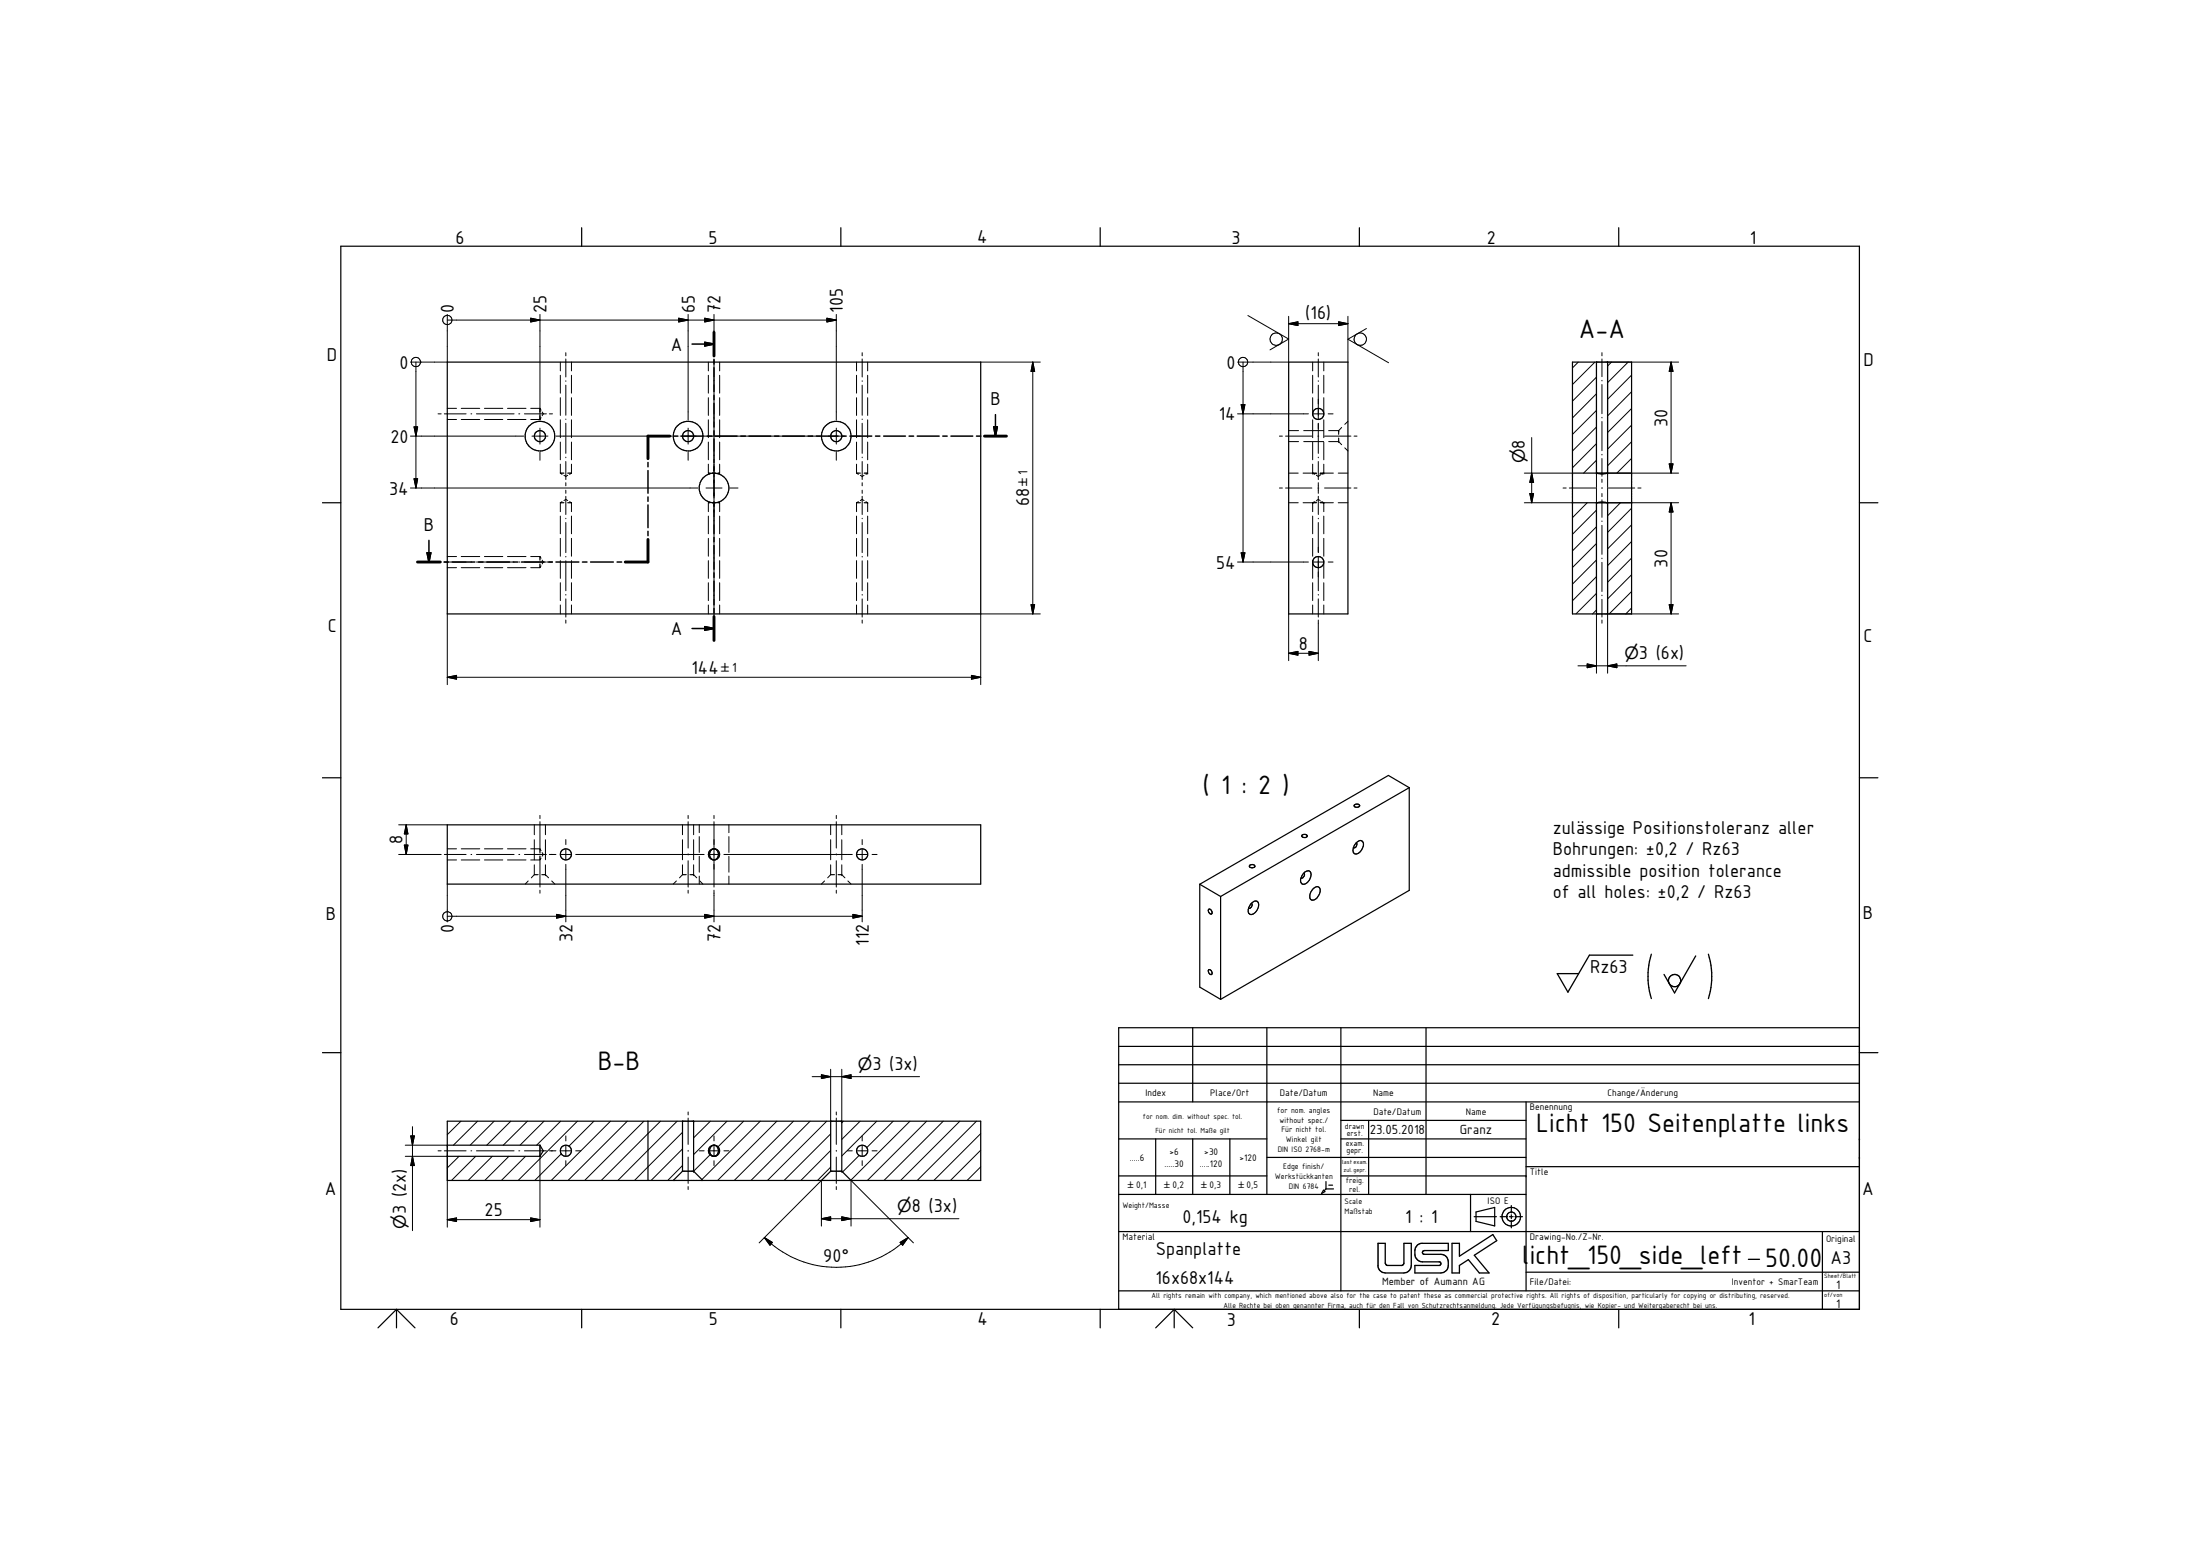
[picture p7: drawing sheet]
<svg xmlns="http://www.w3.org/2000/svg" width="594mm" height="420mm" viewBox="0 0 594 420" stroke-linecap="round" stroke-linejoin="round" font-family="sans-serif">
<g fill="none" stroke="#000" stroke-width=".33">
<path d="M92 66.5h410.1v287.1h-410.1zM157.1 61.5v5M227.1 61.5v5M297.1 61.5v5M367.1 61.5v5M437.1 61.5v5M120.8 97.8h144v68h-144zM348 97.8h16v68h-16zM424.6 97.8h16v68h-16zM431.1 97.8v30l1.2 .2 1.8-.2v-30M87 135.8h5M424.6 135.8h16"/>
<path d="M424.6 127.8h16M431.1 135.8v30M431.2 135.8l1.1-.2 1.7 .2M434.1 135.8v30M502.1 135.8h5M87 210h5M365.7 217.4a.87 .87 0 0 1 1.5 .2 .82 .82 0 0 1-.8 .4 .82 .82 0 0 1-.7-.6zM380.5 212.7v27.7l-50.9 29.5M380.5 212.7l-5.6-3.3-50.9 29.4M380.5 212.7l-50.9 29.4M502.1 210h5M120.8 222.7h144v16h-144z"/>
<path d="M192.3 229.3a1.47 1.47 0 0 1 1.7 .9 1.47 1.47 0 0 1-.7 1.8l-.2 .2M192.3 229.3a1.47 1.47 0 0 0-1 1.6 1.47 1.47 0 0 0 1.3 1.3M192.3 229.3a1.66 1.66 0 0 0 .1 2.8M192.5 229.2a1.49 1.49 0 0 1 1.8 1.2 1.49 1.49 0 0 1-1.2 1.8M192.5 232.2h.3M192.6 232.2h.2M193.1 232.2h-.3M324 238.8v27.7l5.6 3.4M324 238.8l5.6 3.3M337.6 233.6a.76 .76 0 0 1 .8-.2 .76 .76 0 0 1 .4 .7 .83 .83 0 0 1-1.4-.3zM351.6 225.5a.81 .81 0 0 1 1.4 .4 .83 .83 0 0 1-1.5-.3zM352 235.8l.2 .7-.4 .5-.5 .1"/>
<path d="M352.3 235.5l.6-.3a.85 .85 0 0 1 1.1 .9 2.42 2.42 0 0 1-2.3 2.6 1.98 1.98 0 0 1 .4-3zM354.6 240a1.03 1.03 0 0 1 1.8-.1 2.59 2.59 0 0 1-2.2 3.1 1.64 1.64 0 0 1 0-2.5zM366.2 227.6a.81 .81 0 0 1 .1 .9 .81 .81 0 0 1-.8 .4M366.3 227.6a1.05 1.05 0 0 1 1.4-.5 1.05 1.05 0 0 1 .4 1.5 2.32 2.32 0 0 1-2.2 2 1.91 1.91 0 0 1 0-2.5zM326.3 245.6a.7 .7 0 0 1 .9 .3 .7 .7 0 0 1-.2 .9 .95 .95 0 0 1-.7-1.2zM329.6 242.1v27.8M337.7 244.1a1.4 1.4 0 0 1 1.9-.7 2.42 2.42 0 0 1-2 3.5 1.38 1.38 0 0 1-.4-1.9zM337.9 243.9a.84 .84 0 0 1 .1 .9 .84 .84 0 0 1-.8 .5M322.1 277.5v20M326.3 261.9a.73 .73 0 0 1 .9 .4 .73 .73 0 0 1-.2 .9 .98 .98 0 0 1-.7-1.3zM342.1 277.5v45M362.1 277.5v71.1"/>
<path d="M385.1 277.5v45M502.1 277.5h-200v76.1M87 284.2h5M302 282.6h200.1M302 287.5h200.1M302.1 292.5h200M302.1 297.5h200M412.1 297.5v51.1M502.1 284.2h5M120.8 302.7h144v16.1h-144zM120.8 309.2h25M120.8 312.2h25"/>
<path d="M145.8 309.2l.9 1.6-.9 1.4M145.8 309.2v3M175 302.7v16.1M184.3 316.3l-2.5 2.5M184.3 302.7v13.6M184.3 316.3h3M187.3 302.7v13.6M187.3 316.3l2.5 2.5M192.3 309.4a1.47 1.47 0 0 1 1.6 .8 1.47 1.47 0 0 1-.4 1.7 1.37 1.37 0 0 1-1.8-.3 1.37 1.37 0 0 1 .2-1.9zM192.5 309.3a1.49 1.49 0 0 1 1.8 1.8 1.49 1.49 0 0 1-2.4 .8 1.49 1.49 0 0 1 .4-2.5M224.3 316.3l-2.5 2.5M224.3 302.7v13.6"/>
<path d="M224.3 316.3h3M227.3 302.7v13.6M227.3 316.3l2.5 2.5M302.1 307.5h40M302.1 317.5h40M312.1 307.5v15M322.1 307.5v15M332.1 307.5v15M342.1 312.5h70M358.1 319.1v1.9M362.1 307.5h50M362.1 302.5h50"/>
<path d="M362.1 317.5h50M369.6 302.5v20M412.1 315h90M302.1 332.6h200M302.1 322.5h110M357.4 321.4l.4 .4-.9 .5zM358.1 321h2M358.1 321l-.5 .5M358.8 320h1M397.1 322.5v10.1M398.1 328.5h6M398.6 327.3l5-1.3v5l-5-1.2z"/>
<path d="M405.1 328.5h2M407.6 328.5h1M408.1 325.5v2M408.1 328v1M408.1 329.6v1.9M409.1 328.5h2M492.1 332.6v21M107.1 353.6l5 5M107.1 353.6l-5 5M107.1 353.6v5M157.1 353.6v5M227.1 353.6v5"/>
<path d="M297.1 353.6v5M302.1 348.6h200M317.1 353.6l5 5M317.1 353.6l-5 5M317.1 353.6v5M367.1 353.6v5M412.1 343.5h90M437.1 353.6v5"/>
<circle cx="145.8" cy="117.8" r="1.51"/>
<circle cx="145.8" cy="117.8" r="4"/>
<circle cx="185.8" cy="117.8" r="4"/>
<circle cx="185.8" cy="117.8" r="1.52"/>
<circle cx="225.8" cy="117.8" r="1.5"/>
<circle cx="225.8" cy="117.8" r="4"/>
<circle cx="356" cy="111.8" r="1.51"/>
<circle cx="192.8" cy="131.8" r="4"/>
<circle cx="356" cy="151.8" r="1.51"/>
<circle cx="152.8" cy="230.7" r="1.5"/>
<circle cx="232.8" cy="230.7" r="1.5"/>
<circle cx="152.8" cy="310.7" r="1.49"/>
<circle cx="232.8" cy="310.7" r="1.51"/>
<circle cx="408.1" cy="328.5" r="2.5"/>
<circle cx="408.1" cy="328.5" r="1.25"/>
</g>
<g fill="none" stroke="#000" stroke-width=".27">
<path d="M112.3 97.8v34M120.8 84.9v12.9h-10M120.8 86.4h105M143.3 85.9l2.5 .5-2.5 .5zM145.8 84.9v28.5M151.3 97.8v2.3M152.8 95.2v.9M152.8 96.9v4.9M154.3 97.8v2.3M183.3 85.9l2.5 .5-2.5 .5zM185.8 84.9v28.5M190.3 85.9l2.5 .5-2.5 .5z"/>
<path d="M191.3 97.8v2.3M192.8 84.9v11.2M192.8 96.9v4.8M194.3 97.8v2.3M223.3 85.9l2.5 .5-2.5 .5zM225.8 84.9v28.5M231.3 97.8v2.3M232.8 95.2v.9M232.8 96.9v4.9M234.3 97.8v2.3M264.8 97.8h16.1M278.9 97.8l.5 2.5h-1z"/>
<path d="M278.9 97.8v68M335.7 97.8v54M337 85.2l11 6.4-5.1 2.9M348 87.4l2.5-.5v1zM348 85.4v12.4h-13.8M348 87.4h16M354.5 97.8v2.3M356 95.2v.9M356 96.9v4.9M357.5 97.8v2.3M361.5 86.9l2.5 .5-2.5 .5zM364 85.4v12.4"/>
<path d="M369 88.7l-5 2.9 11 6.3M426.2 97.8l-1.6 1.5M430.7 97.8l-6.1 6M431.1 97.8v33.8M432.6 95.2v.9M432.6 96.9v4.8M435.2 97.8l-1.1 1M439.7 97.8l-5.6 5.5M451.3 97.8l.5 2.5h-1.1zM451.3 97.8v30M453.3 97.8h-19.2v33.8M110.8 117.8h30.7"/>
<path d="M111.8 115.3h1l-.5 2.5zM118.3 111.7h.8M120 111.7h5.9M120.8 110.3h2.5M120.8 113.3h2.5M124.6 110.3h4.9M124.6 113.3h4.9M127.2 111.7h.2M128.7 111.7h10.1M130.8 110.3h5M130.8 113.3h5M137 110.3h5"/>
<path d="M137 113.3h5M140.1 111.7h.2M141.6 111.7h5.9M143.3 110.3h2.5l.3 .5M143.6 117.8h4.4M145.8 115.6v4.3M146.1 112.8l-.3 .5h-2.5M146.4 111.2l.3 .5-.3 .6M148.3 111.7h.9M150.1 117.8h2.6M151.3 101.3v4.9M151.3 107.4v4.8"/>
<path d="M151.3 113.4v4.8M151.3 119.4v4.8M152.8 102.8v.2M152.8 104v8.1M152.8 113.1v.2M152.8 114.3v8.1M152.9 117.8h28.6M154.3 101.3v4.9M154.3 107.4v4.8M154.3 113.4v4.8M154.3 119.4v4.8M183.7 117.8h4.3"/>
<path d="M185.8 115.6v4.3M190.1 117.8h2.6M191.3 101.3v4.9M191.3 107.4v4.8M191.3 113.4v4.8M191.3 119.4v4.8M192.8 102.7v.2M192.8 103.9v7.9M192.8 112.8v.1M192.8 113.9v8M192.9 117.8h28.6M194.3 101.3v4.9"/>
<path d="M194.3 107.4v4.8M194.3 113.4v4.8M194.3 119.4v4.8M223.6 117.8h4.4M225.8 115.6v4.3M230.1 117.8h2.2M231.3 101.3v4.9M231.3 107.4v4.8M231.3 113.4v4.8M231.3 119.4v4.8M232.8 102.8v.2M232.8 104v8.1"/>
<path d="M232.8 113.1v.2M232.8 114.3v8.1M234.3 101.3v4.9M234.3 107.4v4.8M234.3 113.4v4.8M234.3 119.4v4.8M334.2 111.7h19.1M335.2 109.3h1l-.5 2.4zM345.5 117.8h.8M347.1 117.8h7.2M348 119.2h2.7M348 116.3h2.7"/>
<path d="M352 119.2h5.4M352 116.3h5.4M354.5 101.3v4.9M354.5 107.4v4.8M354.5 113.4v4.8M354.5 119.4v4.8M354.6 111.7h2.7M355.9 117.8h.2M356 102.8v.2M356 104v9.3M356 114.3v8.1M357.5 101.3v4.9"/>
<path d="M357.5 107.4v4.8M357.5 113.4v4.8M357.5 119.4v4.8M357.7 117.8h7.1M358.7 111.7h1.3M358.8 119.2h2.7M358.8 116.3h2.7M361.5 119.2h.1M361.5 116.3h.1M361.5 116.3v1M361.5 118.3v.9M361.5 119.2l.8 .9"/>
<path d="M362.3 115.4l-.8 .9M364 113.8l-.9 .8M365.6 117.8h.8M413.6 118.1v17.7M431.1 101.8l-6.5 6.5M431.1 119.8l-6.5 6.5M431.1 115.3l-6.5 6.5M431.1 110.8l-6.5 6.5M431.1 106.3l-6.5 6.5M432.6 102.7v.2M432.6 103.8v7.9M432.6 112.7v.1"/>
<path d="M432.6 113.8v7.9M440.6 119.3l-6.5 6.5M440.6 114.8l-6.5 6.5M440.6 110.3l-6.5 6.5M440.6 105.8l-6.5 6.5M440.6 101.3l-6.5 6.5M110.8 131.8h77.7M111.8 129.3h1l-.5 2.5zM145.8 122.1v2.2M151.3 135.8h1M151.3 125.3v2.5M151.3 135.8v2.4"/>
<path d="M151.3 139.4v4.7M151.3 127.8h1M151.3 127.8l.5 .3M151.8 135.5l-.5 .3M152.3 135.2l.5-.3 .5 .3M152.3 128.3l.5 .3 .5-.3M152.8 123.4v.2M152.8 124.6v4.9M152.8 130.3v.9M152.8 132.4v.8M152.8 134v4.9M152.8 139.9v.2"/>
<path d="M153.3 135.8h1M153.3 127.8h1M153.8 135.5l.5 .3M154.3 125.3v2.5M154.3 135.8v2.4M154.3 139.4v4.7M154.3 127.8l-.5 .3M185.8 122.1v2.2M190.6 131.8h4.4M191.3 135.8h.5M191.3 125.3v2.5M191.3 135.8v2.4"/>
<path d="M191.3 139.4v4.7M191.3 127.8h.5M191.3 127.8h.1M191.4 135.7l-.1 .1M191.5 127.9l.1 .1M191.6 135.6h-.1M192.3 135.8h1M192.3 127.8h1M192.8 122.8v.2M192.8 124v4.8M192.8 129.6v4.3M192.8 134.7v4.8"/>
<path d="M193.8 135.8h.5M193.8 127.8h.5M194 135.6h.1M194.1 127.9l-.1 .1M194.2 135.7l.1 .1M194.3 125.3v2.5M194.3 135.8v2.4M194.3 139.4v4.7M194.3 127.8h-.1M197.1 131.8h2.2M225.8 122.1v2.2M231.3 135.8h1"/>
<path d="M231.3 125.3v2.5M231.3 135.8v2.4M231.3 139.4v4.7M231.3 127.8h1M231.3 127.8l.5 .3M231.8 135.5l-.5 .3M232.3 135.2l.5-.3 .5 .3M232.3 128.3l.5 .3 .5-.3M232.8 123.4v.2M232.8 124.6v4.9M232.8 130.3v.9M232.8 132.4v.8"/>
<path d="M232.8 134v4.9M232.8 139.9v.2M233.3 135.8h1M233.3 127.8h1M233.8 135.5l.5 .3M234.3 135.8h.1M234.3 127.8h.1M234.3 125.3v2.5M234.3 135.8v2.4M234.3 139.4v4.7M234.3 127.8l-.5 .3M345.5 131.8h.8"/>
<path d="M347.1 131.8h7.2M348 135.8h2.6M348 127.8h2.6M351.9 135.8h3.6M351.9 127.8h3.6M354.5 135.8h.1M354.5 127.8h.1M354.5 125.3v2.5M354.5 135.8v2.4M354.5 139.4v4.7M354.5 127.8l.5 .3M354.6 127.8l.9 .1"/>
<path d="M355 135.5l-.5 .3M355.5 135.6l-.9 .2M355.5 135.2l.5-.3 .5 .3M355.5 128.3l.5 .3 .5-.3M355.9 131.8h.2M356 123.4v.2M356 124.6v4.9M356 130.3v1.3M356 131.9v1.3M356 134v4.9M356 139.9v.2M356.5 127.9h.1"/>
<path d="M356.5 135.8h3.6M356.5 127.8h3.6M356.5 135.6l.8 .2M357 135.5l.5 .3M357.4 127.8l-.9 .1M357.5 135.8h.1M357.5 127.8h.1M357.5 125.3v2.5M357.5 135.8v2.4M357.5 139.4v4.7M357.5 127.8l-.5 .3M357.7 131.8h7.1"/>
<path d="M361.4 135.8h2.6M361.4 127.8h2.6M363.1 120.9l.9 .9M365.6 131.8h.8M411.6 135.8h13M411.6 127.8h13M413.1 133.3h1l-.5 2.5zM413.6 127.8l.5 2.5h-1zM422.1 131.8h.8M423.8 131.8h7.1M428.6 135.8l-4 4M431.1 124.3l-3.5 3.5"/>
<path d="M431.1 137.7l-6.5 6.6M431.1 131.9v49.9M432.5 131.8h.3M432.6 122.7v.1M432.6 123.8v4.8M432.6 129.4v.9M432.6 133.3v.8M432.6 135v4.7M434.1 135.8h19.2M434.1 127.8h19.2M434.1 131.9v49.9M434.3 131.8h7.1"/>
<path d="M437.6 135.8l-3.5 3.5M440.6 123.8l-4 4M440.6 137.2l-6.5 6.6M442.3 131.8h.8M450.7 125.3h1.1l-.5 2.5zM451.3 135.8l.5 2.5h-1.1zM451.3 135.8v30M118.3 151.8h.8M120 151.8h5.9M120.8 150.3h2.5M120.8 153.3h2.5M124.6 150.3h4.9"/>
<path d="M124.6 153.3h4.9M127.2 151.8h.2M128.7 151.8h10.1M130.8 150.3h5M130.8 153.3h5M137 150.3h5M137 153.3h5M140.1 151.8h.2M141.6 151.8h5.9M143.3 150.3h2.5M143.3 153.3h2.5M145.8 150.3v1"/>
<path d="M145.8 152.3v1M145.8 150.3l.3 .4M146.1 152.8l-.3 .5M146.4 151.3l.3 .5-.3 .5M148.3 151.8h.9M151.3 145.4v4.8M151.3 151.4v4.8M151.3 157.4v4.8M152.8 141.1v8.1M152.8 150.2v.2M152.8 151.4v8.1M154.3 145.4v4.8"/>
<path d="M154.3 151.4v4.8M154.3 157.4v4.8M191.3 145.4v4.8M191.3 151.4v4.8M191.3 157.4v4.8M192.8 140.5v.2M192.8 141.7v7.9M192.8 150.6v.1M192.8 151.8v7.9M194.3 145.4v4.8M194.3 151.4v4.8M194.3 157.4v4.8"/>
<path d="M231.3 145.4v4.8M231.3 151.4v4.8M231.3 157.4v4.8M232.8 141.1v8.1M232.8 150.2v.2M232.8 151.4v8.1M234.3 145.4v4.8M234.3 151.4v4.8M234.3 157.4v4.8M334.2 151.8h19.1M335.2 149.3h1l-.5 2.5zM354.5 145.4v4.8"/>
<path d="M354.5 151.4v4.8M354.5 157.4v4.8M354.6 151.8h2.7M356 141.1v8.1M356 150.2v9.3M357.5 145.4v4.8M357.5 151.4v4.8M357.5 157.4v4.8M358.7 151.8h1.3M431.1 155.7l-6.5 6.5M431.1 151.2l-6.5 6.5M431.1 146.8l-6.5 6.4"/>
<path d="M431.1 142.2l-6.5 6.6M432.6 140.7v.1M432.6 141.9v7.8M432.6 150.7v.2M432.6 151.8v7.9M440.6 159.7l-6.1 6.1M440.6 155.2l-6.5 6.5M440.6 150.7l-6.5 6.5M440.6 146.2l-6.5 6.5M440.6 141.7l-6.5 6.5M120.8 165.8v19.1M151.3 163.4v2.4"/>
<path d="M152.8 160.5v.2M152.8 161.7v4.9M152.8 167.4v.9M154.3 163.4v2.4M191.3 163.4v2.4M192.8 160.7v.1M192.8 161.8v4.8M192.8 167.4v.9M194.3 163.4v2.4M231.3 163.4v2.4M232.8 160.5v.2M232.8 161.7v4.9"/>
<path d="M232.8 167.4v.9M234.3 163.4v2.4M278.4 163.3h1l-.5 2.5zM280.9 165.8h-16.1v19.1M348 176.4l2.5-.5v1zM348 176.4h8M348 165.8v12.6M353.5 175.9l2.5 .5-2.5 .5zM354.5 163.4v2.4M356 160.5v.2M356 161.7v4.9M356 167.4v11"/>
<path d="M357.5 163.4v2.4M426.1 179.8h29.2M428.6 179.3l2.5 .5-2.5 .5zM431.1 164.7l-1.1 1.1M431.1 160.2l-5.5 5.6M432.6 160.7v.2M432.6 161.8v4.8M432.6 167.4v.9M434.1 179.8l2.5-.5v1zM434.1 165.8h19.2M440.6 164.2l-1.6 1.6M450.7 163.3h1.1l-.5 2.5z"/>
<path d="M120.8 182.9l2.5-.5v1zM120.8 182.9h144M262.3 182.4l2.5 .5-2.5 .5zM107.7 230.7h11.4M107.7 222.7h13.1M109.2 228.2h1l-.5 2.5zM109.7 222.7l.5 2.5h-1zM109.7 222.7v8M120 230.7h5.9M120.8 229.2h2.5M120.8 232.2h2.5M120.8 238.7v10.2"/>
<path d="M124.6 229.2h4.9M124.6 232.2h4.9M127.2 230.7h.2M128.7 230.7h10.1M130.8 229.2h5M130.8 232.2h5M137 229.2h5M137 232.2h5M140.1 230.7h.2M141.6 230.7h5.9M142.6 237.9l-.8 .8M143.3 229.2h2.5"/>
<path d="M143.3 232.2h2.5M144.3 236.2h1M144.3 236.2l-.8 .8M144.3 222.7v2.7M144.3 226.7v5.5M144.3 233.5v2.7M145.8 220.2v.8M145.8 221.9v7.1M145.8 229.2v1M145.8 230.6v.3M145.8 231.2v1M145.8 232.4v7.1"/>
<path d="M145.8 229.2l.3 .5M146.1 231.7l-.3 .5M146.3 236.2h1M146.4 230.2l.3 .5-.3 .5M147.3 236.2h.1M147.3 236.2l.8 .8M147.3 222.7v2.7M147.3 226.7v5.5M147.3 233.5v2.7M148.3 230.7h1.8M149 237.9l.8 .8M151.5 230.7h2.6"/>
<path d="M152.8 226.7v1.4M152.8 229.4v2.6M152.8 233.4v15.5M155.5 230.7h30.2M182.6 237.9l-.8 .8M184.3 236.2h1M184.3 236.2l-.8 .8M184.3 222.7v2.7M184.3 226.7v5.5M184.3 233.5v2.7M185.8 220.2v.8M185.8 221.9v7.1"/>
<path d="M185.8 230.6v.3M185.8 232.4v7.1M185.9 230.7h4.2M186.3 236.2h1M187.3 236.2h.1M187.3 236.2l.8 .8M187.3 222.7v2.7M187.3 226.7v5.5M187.3 233.5v2.7M188.8 222.7v2.1M188.8 225.9v4.3M188.8 231.2v4.3"/>
<path d="M188.8 236.6v2.1M189 237.9l.8 .8M191.5 230.7h2.7M192.8 220.2v.8M192.8 221.9v7.1M192.8 229.4v2.6M192.8 232.4v7.1M195.5 230.7h30.2M196.8 222.7v2.1M196.8 225.9v4.3M196.8 231.2v4.3M196.8 236.6v2.1"/>
<path d="M222.7 237.9l-.9 .8M224.3 236.2h1M224.3 236.2l-.8 .8M224.3 222.7v2.7M224.3 226.7v5.5M224.3 233.5v2.7M225.8 220.2v.8M225.8 221.9v7.1M225.8 230.6v.3M225.8 232.4v7.1M225.9 230.7h4.2M226.3 236.2h1"/>
<path d="M227.3 236.2h.1M227.3 236.2l.9 .8M227.3 222.7v2.7M227.3 226.7v5.5M227.3 233.5v2.7M229 237.9l.8 .8M231.5 230.7h2.7M232.8 226.7v1.4M232.8 229.4v2.6M232.8 233.4v15.5M235.5 230.7h1.3M120.8 247.4h112"/>
<path d="M145.8 240.4v.8M150.3 246.9l2.5 .5-2.5 .5zM185.8 240.4v.8M190.3 246.9l2.5 .5-2.5 .5zM192.8 240.4v8.5M225.8 240.4v.8M230.3 246.9l2.5 .5-2.5 .5zM219.3 290.7h29M221.8 290.2l2.5 .5-2.5 .5zM224.3 288.7v14M227.3 290.7l2.5-.5v1zM227.3 288.7v14"/>
<path d="M109.4 312.2h11.4v19.2M109.4 309.2h11.4M110.9 306.7h1l-.5 2.5zM111.4 312.2l.5 2.5h-1zM111.4 304.2v28.1M118.3 310.8h.8M120 310.8h5.9M124 312.2l-3.2 3.2M124.5 302.7l-3.7 3.7M127.2 310.8h.2M128.4 312.2l-6.5 6.6M128.7 310.8h10.1"/>
<path d="M129 302.7l-6.6 6.5M132.9 312.2l-6.5 6.6M133.4 302.7l-6.4 6.5M137.4 312.2l-6.5 6.6M137.9 302.7l-6.4 6.5M140.1 310.8h.2M141.6 310.8h5.9M141.9 312.2l-6.5 6.6M142.4 302.7l-6.5 6.5M145.8 312.2v19.2M146.9 302.7l-6.5 6.5M148.3 310.8h1.8"/>
<path d="M151.4 302.7l-6.5 6.5M151.5 310.8h2.6M151.6 311.6l-7.2 7.2M152.8 306.7v1.4M152.8 309.4v2.7M152.8 313.4v1.3M155.5 310.8h1.3M155.9 302.7l-16 16.1M160.4 302.7l-6.8 6.8M164.9 302.7l-16 16.1M169.4 302.7l-16 16.1M173.9 302.7l-16 16.1"/>
<path d="M178.4 302.7l-16 16.1M182.9 302.7l-16.1 16.1M184.3 305.8l-13 13M184.3 314.7l-4 4.1M184.3 310.2l-8.5 8.6M185.8 300.3v.8M185.8 301.9v7.1M185.8 310.6v.3M185.8 312.4v7.2M187.3 302.7h.1M188.8 310.8h1.3M191.5 310.8h2.7"/>
<path d="M191.7 311.8l-4.4 4.5M191.8 302.7l-4.5 4.5M192.8 306.7v1.4M192.8 309.4v2.7M192.8 313.4v1.3M195.5 310.8h1.3M196.3 302.7l-9 9.1M200.8 302.7l-6.9 7M205.3 302.7l-15.8 15.8M209.8 302.7l-16 16.1M214.3 302.7l-16 16.1M218.8 302.7l-16 16.1"/>
<path d="M223.2 302.7l-16 16.1M224.3 306.2l-12.6 12.6M224.3 315.2l-3.6 3.6M224.3 310.7l-8 8.1M225.8 300.3v.8M225.8 301.9v7.1M225.8 310.6v.3M225.8 312.4v7.2M227.7 302.7l-.4 .5M228.8 310.8h1.3M231.5 310.8h2.7M232 312l-4.5 4.5"/>
<path d="M232.3 302.7l-5 5M232.8 306.7v1.4M232.8 309.4v2.7M232.8 313.4v1.3M235.5 310.8h1.3M236.8 302.7l-9.5 9.4M241.2 302.7l-7.2 7.2M245.7 302.7l-15.9 16M250.2 302.7l-16 16.1M254.7 302.7l-16 16.1M259.2 302.7l-16 16.1M263.7 302.7l-16 16.1"/>
<path d="M264.8 315.1l-3.7 3.7M264.8 310.6l-8.1 8.2M264.8 306.1l-12.6 12.7M120.8 329.3l2.5-.4v.9zM120.8 329.3h25M143.3 328.9l2.5 .4-2.5 .5zM185.8 320.4v.8M206.4 334.2l2.2 1.3-.7 .7zM206.4 334.2a27.4 27.4 0 0 0 38.8 0M221.8 329.1l2.5-.5v1zM221.8 331.1v-12.3l-16.8 16.8M221.8 329.1h37.1"/>
<path d="M225.8 320.4v.8M227.3 328.6l2.5 .5-2.5 .5zM229.8 331.1v-12.3l16.9 16.8M243.1 335.5l2.1-1.3-1.5 2z"/>
<circle cx="112.3" cy="97.8" r="1.26"/>
<circle cx="120.8" cy="86.4" r="1.25"/>
<circle cx="335.7" cy="97.8" r="1.27"/>
<circle cx="344.6" cy="91.6" r="1.68"/>
<circle cx="367.3" cy="91.6" r="1.67"/>
<circle cx="120.8" cy="247.4" r="1.26"/>
</g>
<g fill="#000">
<circle cx="424.6" cy="135.8" r=".16"/>
<circle cx="431.1" cy="135.8" r=".16"/>
<circle cx="431.1" cy="127.8" r=".16"/>
<circle cx="434.1" cy="135.8" r=".16"/>
<circle cx="434.1" cy="127.8" r=".16"/>
<circle cx="440.6" cy="135.8" r=".16"/>
<circle cx="187.3" cy="302.7" r=".16"/>
<circle cx="187.3" cy="316.3" r=".16"/>
<circle cx="227.3" cy="302.7" r=".16"/>
<circle cx="227.3" cy="316.3" r=".16"/>
<circle cx="412.1" cy="317.5" r=".16"/>
<circle cx="502.1" cy="307.5" r=".18"/>
<circle cx="502.1" cy="312.5" r=".18"/>
</g>
<g fill="none" stroke="#000" stroke-width=".41">
<path d="M186.9 92.9h5.9M190.3 92.4l2.5 .5-2.5 .5zM192.8 89.7v6.4M192.8 97.1v1.2M192.8 99.3v6.4M180.9 117.8h-5.9v6.1M181.9 117.8h1.2M184.1 117.8h5.9M191 117.8h1.2M192.8 106.8v1.1M192.8 108.9v6.4M192.8 116.3v1.2"/>
<path d="M192.8 118.5v6.4M193.1 117.8h5.9M200 117.8h1.3M202.2 117.8h5.9M209.1 117.8h1.2M211.3 117.8h5.9M218.2 117.8h1.2M220.5 117.8h5.8M227.3 117.8h1.2M229.5 117.8h5.9M236.4 117.8h1.2M238.6 117.8h5.9"/>
<path d="M245.5 117.8h1.2M247.7 117.8h5.9M254.6 117.8h1.2M256.8 117.8h5.9M263.7 117.8h1.2M265.8 117.8h6M268.3 115.3h1l-.5 2.5zM268.8 112v5.8M175 124.9v1.2M175 127.1v6.1M175 134.2v1.2M175 136.3v6.2"/>
<path d="M192.8 125.9v1.2M192.8 128.1v6.4M192.8 135.5v1.2M192.8 137.7v6.4M112.7 151.8h6.2M115.3 149.3h1l-.5 2.5zM115.8 145.9v5.9M119.9 151.8h1.2M122.1 151.8h6.1M129.3 151.8h1.1M131.5 151.8h6.1M138.6 151.8h1.2"/>
<path d="M140.8 151.8h6.1M147.9 151.8h1.3M150.1 151.8h6.2M157.3 151.8h1.2M159.5 151.8h6.1M166.6 151.8h1.3M175 145.7v6.1h-6.2M175 143.5v1.1M192.8 145.1v1.2M192.8 147.3v6.4M192.8 154.7v1.2M192.8 156.9v6.4"/>
<path d="M186.9 169.7h5.9M190.3 169.2l2.5 .5-2.5 .5zM192.8 164.3v1.2M192.8 166.5v6.4M372.1 335.7v6"/>
</g>
<g fill="none" stroke="#000" stroke-width=".35">
<path d="M440.9 257.9h-11.7l-5.8 10-2.9-5h5.8M445.9 257.7a20.1 20.1 0 0 0 0 11.9M457.9 258.1l-5.7 10-2.9-5M461.3 257.7a20.1 20.1 0 0 1 0 11.9M372.1 335.7h2v5.4l.5 .6 4.2-.1 .3-.5v-5.4h2v6a2 2 0 0 1-2 2h-5a2.02 2.02 0 0 1-2-2M382.8 336.2l.9-.5h7.4v2h-6.5l-.3 .1-.2 .3 .3 .6h4.7a2.25 2.25 0 0 1 2 3 2 2 0 0 1-2 2h-7v-2h6.7l.3-.4-.3-.6h-4.7a2.56 2.56 0 0 1-1.7-4zM392.1 335.7h2v3.5l9-5.8 1.1 1.6-6.1 4 4 4.7h-2.6l-3-3.6-2.4 1.6v2h-2zM472.1 340.1h3"/>
<circle cx="452.2" cy="264.8" r="1.65"/>
</g>
<path d="M192.8 89.7v6.4M180.9 117.8h-5.9v6.1M265.8 117.8h6M112.7 151.8h6.2M175 145.7v6.1h-6.2M192.8 166.5v6.4" fill="none" stroke="#000" stroke-width=".78"/>
<g fill="#000">
<path d="M143.3 85.9l2.5 .5-2.5 .5zM183.3 85.9l2.5 .5-2.5 .5zM190.3 92.4l2.5 .5-2.5 .5zM190.3 85.9l2.5 .5-2.5 .5zM223.3 85.9l2.5 .5-2.5 .5zM348 87.4l2.5-.5v1zM361.5 86.9l2.5 .5-2.5 .5zM111.8 115.3h1l-.5 2.5zM268.3 115.3h1l-.5 2.5zM278.9 97.8l.5 2.5h-1zM335.2 109.3h1l-.5 2.4zM451.3 97.8l.5 2.5h-1.1z"/>
<path d="M111.8 129.3h1l-.5 2.5zM413.1 133.3h1l-.5 2.5zM413.6 127.8l.5 2.5h-1zM450.7 125.3h1.1l-.5 2.5zM451.3 135.8l.5 2.5h-1.1zM115.3 149.3h1l-.5 2.5zM335.2 149.3h1l-.5 2.5zM190.3 169.2l2.5 .5-2.5 .5zM278.4 163.3h1l-.5 2.5zM348 176.4l2.5-.5v1zM353.5 175.9l2.5 .5-2.5 .5zM434.1 179.8l2.5-.5v1z"/>
<path d="M450.7 163.3h1.1l-.5 2.5zM120.8 182.9l2.5-.5v1zM262.3 182.4l2.5 .5-2.5 .5zM428.6 179.3l2.5 .5-2.5 .5zM109.2 228.2h1l-.5 2.5zM109.7 222.7l.5 2.5h-1zM150.3 246.9l2.5 .5-2.5 .5zM190.3 246.9l2.5 .5-2.5 .5zM230.3 246.9l2.5 .5-2.5 .5zM221.8 290.2l2.5 .5-2.5 .5zM227.3 290.7l2.5-.5v1zM110.9 306.7h1l-.5 2.5z"/>
<path d="M111.4 312.2l.5 2.5h-1zM120.8 329.3l2.5-.4v.9zM143.3 328.9l2.5 .4-2.5 .5zM206.4 334.2l2.2 1.3-.7 .7zM221.8 329.1l2.5-.5v1zM227.3 328.6l2.5 .5-2.5 .5zM243.1 335.5l2.1-1.3-1.5 2z"/>
</g>
<g font-size="7.8">
<text x="426.4" y="91.3">A-A</text>
<text x="324.7" y="214.4">( 1 : 2 )</text>
<text x="161.4" y="288.9">B-B</text>
<text x="414.8" y="305.5">Licht 150 Seitenplatte links</text>
<text x="411.1" y="341.3">licht_150_side_left</text>
<text x="476.6" y="342">50.00</text>
</g>
<g font-size="5.4">
<text x="123" y="65.8">6</text>
<text x="191.3" y="65.8">5</text>
<text x="263.9" y="65.7">4</text>
<text x="332.6" y="65.9">3</text>
<text x="401.5" y="65.8">2</text>
<text x="472.6" y="65.9">1</text>
<text x="122.6" y="84.4" transform="rotate(-90 122.6 84.4)">0</text>
<text x="147.6" y="84.4" transform="rotate(-90 147.6 84.4)">25</text>
<text x="187.6" y="84.4" transform="rotate(-90 187.6 84.4)">65</text>
<text x="194.6" y="84.4" transform="rotate(-90 194.6 84.4)">72</text>
<text x="227.6" y="84.4" transform="rotate(-90 227.6 84.4)">105</text>
<text x="352.5" y="86.1">(16)</text>
<text x="181.2" y="94.7">A</text>
<text x="88.3" y="97.6">D</text>
<text x="107.9" y="99.6">0</text>
<text x="331.2" y="99.6">0</text>
<text x="503.2" y="98.8">D</text>
<text x="267.5" y="109.3">B</text>
<text x="329.1" y="113.5">14</text>
<text x="105.5" y="119.5">20</text>
<text x="450.3" y="115.2" transform="rotate(-90 450.3 115.2)">30</text>
<text x="411.7" y="121.1" transform="rotate(-90 411.7 121.1)">8</text>
<text x="105.1" y="133.6">34</text>
<text x="277.9" y="136.7" transform="rotate(-90 277.9 136.7)">68</text>
<text x="114.4" y="143.3">B</text>
<text x="328.4" y="153.5">54</text>
<text x="450.3" y="153.2" transform="rotate(-90 450.3 153.2)">30</text>
<text x="88.6" y="170.6">C</text>
<text x="181.2" y="171.5">A</text>
<text x="503.2" y="173.4">C</text>
<text x="350.7" y="175.4">8</text>
<text x="442.5" y="177.9">3 (6x)</text>
<text x="186.7" y="181.9">144</text>
<text x="108.7" y="227.9" transform="rotate(-90 108.7 227.9)">8</text>
<text x="419.3" y="225.1">zulässige Positionstoleranz aller</text>
<text x="419.3" y="230.9">Bohrungen: ±0,2 / Rz63</text>
<text x="419.3" y="236.7">admissible position tolerance</text>
<text x="419.3" y="242.5">of all holes: ±0,2 / Rz63</text>
<text x="88" y="248.3">B</text>
<text x="122.6" y="251.9" transform="rotate(-90 122.6 251.9)">0</text>
<text x="503" y="248.1">B</text>
<text x="154.6" y="254.4" transform="rotate(-90 154.6 254.4)">32</text>
<text x="194.6" y="254.4" transform="rotate(-90 194.6 254.4)">72</text>
<text x="234.6" y="255.4" transform="rotate(-90 234.6 255.4)">112</text>
<text x="429.4" y="262.7">Rz63</text>
<text x="235.6" y="288.9">3 (3x)</text>
<text x="87.8" y="322.7">A</text>
<text x="502.9" y="322.6">A</text>
<text x="109.6" y="327.9" transform="rotate(-90 109.6 327.9)">3 (2x)</text>
<text x="130.9" y="328.4">25</text>
<text x="246.2" y="327.2">8 (3x)</text>
<text x="319.3" y="330.1">0,154 kg</text>
<text x="379.4" y="330.3">1 : 1</text>
<text x="222.3" y="340.9">90°</text>
<text x="312.1" y="338.8">Spanplatte</text>
<text x="494.3" y="341.3">A3</text>
<text x="312" y="346.7">16x68x144</text>
<text x="121.5" y="357.8">6</text>
<text x="191.4" y="357.7">5</text>
<text x="264" y="357.7">4</text>
<text x="331.3" y="357.9">3</text>
<text x="402.6" y="357.8">2</text>
<text x="472.2" y="357.9">1</text>
</g>
<g font-size="4.6">
<text x="411.7" y="125" transform="rotate(-90 411.7 125)">⌀</text>
<text x="438.6" y="177.9">⌀</text>
<text x="231.7" y="288.9">⌀</text>
<text x="242.3" y="327.2">⌀</text>
<text x="109.6" y="331.8" transform="rotate(-90 109.6 331.8)">⌀</text>
</g>
<g font-size="3.9">
<text x="277.4" y="128.1" transform="rotate(-90 277.4 128.1)">1</text>
<text x="197.7" y="181.4">1</text>
<text x="369.9" y="306.3">23.05.2018</text>
<text x="394.2" y="306.3">Granz</text>
</g>
<g font-size="3.6">
<text x="495.8" y="348.1">1</text>
<text x="495.8" y="353.1">1</text>
</g>
<g font-size="3.3">
<text x="277.4" y="131.2" transform="rotate(-90 277.4 131.2)">±</text>
<text x="194.7" y="181.4">±</text>
</g>
<text font-size="3.1" x="373.2" y="347">Member of Aumann AG</text>
<g font-size="2.8">
<text x="309.3" y="295.9">Index</text>
<text x="326.8" y="295.9">Place/Ort</text>
<text x="345.6" y="295.9">Date/Datum</text>
<text x="370.8" y="295.9">Name</text>
<text x="413.1" y="299.8">Benennung</text>
<text x="434.1" y="295.9">Change/Änderung</text>
<text x="370.8" y="301">Date/Datum</text>
<text x="395.8" y="301">Name</text>
<text x="315.8" y="311.8">&gt;6</text>
<text x="325.2" y="311.8">&gt;30</text>
<text x="305.1" y="313.5">.....6</text>
<text x="314.5" y="315.1">.....30</text>
<text x="324" y="315.1">.....120</text>
<text x="334.7" y="313.5">&gt;120</text>
<text x="413.1" y="317.4">Title</text>
<text x="306.8" y="320.8">0,1</text>
<text x="316.6" y="320.8">0,2</text>
<text x="326.6" y="320.8">0,3</text>
<text x="336.6" y="320.8">0,5</text>
<text x="401.7" y="325">ISO E</text>
<text x="303.1" y="334.8">Material</text>
<text x="413.1" y="334.8">Drawing-No./Z-Nr.</text>
<text x="493.1" y="335.4">Original</text>
<text x="413.1" y="347">File/Datei:</text>
<text x="467.7" y="347">Inventor + SmarTeam</text>
</g>
<g font-size="2.4">
<text x="304.6" y="320.8">±</text>
<text x="314.4" y="320.8">±</text>
<text x="324.4" y="320.8">±</text>
<text x="334.4" y="320.8">±</text>
</g>
<g font-size="2.3">
<text x="344.9" y="300.5">for nom. angles</text>
<text x="345.5" y="303.1">without spec./</text>
<text x="346" y="305.8">Für nicht tol.</text>
<text x="363.1" y="304.8">drawn</text>
<text x="345.1" y="311.1">DIN ISO 2768-m</text>
<text x="347.2" y="308.5">Winkel gilt</text>
<text x="363.4" y="309.6">exam.</text>
<text x="363.6" y="311.3">gepr.</text>
<text x="363.7" y="306.8">erst.</text>
<text x="346.5" y="315.6">Edge finish/</text>
<text x="344.2" y="318.3">Werkstückkanten</text>
<text x="348" y="321">DIN 6784</text>
<text x="363.4" y="319.6">freig.</text>
<text x="364.3" y="321.8">rel.</text>
<text x="303.1" y="326.1">Weight/Masse</text>
<text x="363.1" y="325.2">Scale</text>
<text x="363.1" y="327.9">Maßstab</text>
</g>
<g font-size="2.2">
<text x="308.6" y="302.1">for nom. dim. without spec. tol.</text>
<text x="312" y="305.9">Für nicht tol. Maße gilt</text>
<text x="310.9" y="350.5">All rights remain with company, which mentioned above also for the case to patent these as commercial protective rights. All rights of disposition, particularly for copying or distributing, reserved.</text>
<text x="330.4" y="353.1">Alle Rechte bei oben genannter Firma, auch für den Fall von Schutzrechtsanmeldung. Jede Verfügungsbefugnis, wie Kopier- und Weitergaberecht bei uns.</text>
</g>
<g font-size="1.8">
<text x="362.4" y="314.4">lastexam.</text>
<text x="362.8" y="316.5">zul.gepr.</text>
<text x="492.6" y="345.2">Sheet/Blatt</text>
<text x="492.6" y="350.1">of/von</text>
</g>
</svg>
